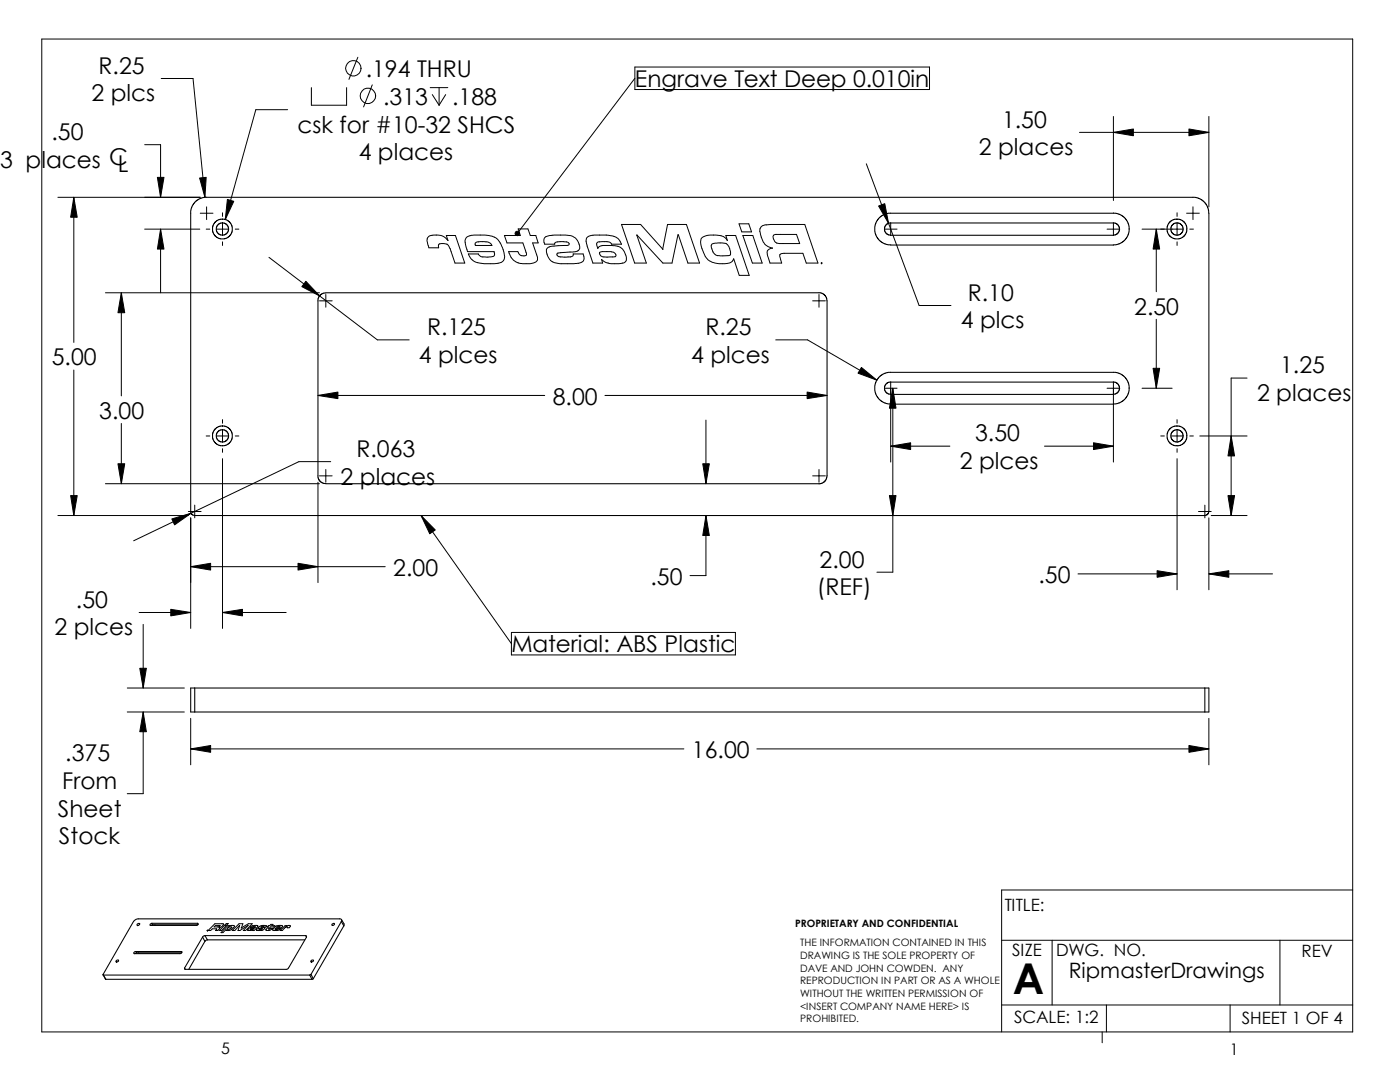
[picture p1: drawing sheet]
<svg xmlns="http://www.w3.org/2000/svg" width="279mm" height="216mm" viewBox="0 0 279 216" stroke-linecap="round" stroke-linejoin="round" font-family="sans-serif">
<g fill="none" stroke="#000" stroke-width=".2">
<path d="M8.3 7.8h261.7v198.1h-261.7zM32.2 15.7h6.3l2.4 23.7M62.1 17.5v3.5h7.1v-3.5M71.4 11.4l-1.8 4.4M74.3 16.9l-1.7 4.4M85.9 17.5h3.5M86.3 18.9l1.3 2.1M87.6 17.5v3.5M88.9 18.9l-1.3 2.1M126.7 13.4h58.8v4.5h-58.8zM126.7 15.6l-23.4 31M11.6 39.4h28.4"/>
<path d="M14.7 39.4l.7 3.9h-1.3zM14.7 39.4v28.9M28.9 28.9h3.1v10.5M31.4 35.4h1.3l-.7 4zM39.8 35.5l1.3-.1-.2 4zM45.4 39.8l1.3 .4-1.7 3.6zM57.4 21.9h-6.3l-6.1 21.9M172.9 32.7l10.5 28.3h6.4M215.4 26.4h25.9M222.2 26.4l4-.7v1.4zM222.2 23.2v16.8M237.3 25.7l4 .7-4 .7z"/>
<path d="M241.3 23.2v18.1M21 58.4h42.8M24.2 58.4l.7 4h-1.4zM24.2 58.4v20.6M28.9 45.7h11M32 45.7l.7 4h-1.3zM32 45.7v12.7M40 42.5h2.5M41.1 45.7h.8M41.2 41.3v2.5M43.1 45.7h2.6M44.4 42.5v.7"/>
<path d="M44.4 44.4v2.6M44.4 48.3v.7M46.9 45.7h.8M53.7 51.4l21.6 16.4h6.4M61 56.1l2.8 3-3.6-1.9zM65 58.8v2.5M85.4 47.4a3.1 3.1 0 0 1 3.5 .1l.5 .5-.3-1h1.8l1.9 5.5h-2l-1.1-3a1.4 1.4 0 0 0-2.2-.6v.5h-1.9l-.3-.8a1.29 1.29 0 0 1 .1-1.2zM93.1 47.3l1.3-.4a9.3 9.3 0 0 1 4.1 .3l.2 .1a4.8 4.8 0 0 1 2 4.1l-.3 .7-1 .4a11 11 0 0 1-3.9 0 2.55 2.55 0 0 1-2-1.8h2v.1a1.14 1.14 0 0 0 1.3 .5h.6a1.24 1.24 0 0 0 1.3-.4l-.1-.7h-5.3a3.7 3.7 0 0 1-.3-2.7zM94.9 48.5a4 4 0 0 1 3 .1l.3 .4h-3.3zM100.7 47h3.1l-.4-1.3h2l.4 1.3h1.1l.5 1.5h-1.1l.8 2.3a1.11 1.11 0 0 1 0 1.3 1.11 1.11 0 0 1-1.1 .5h-.2a4.7 4.7 0 0 1-2.6-.2 2.96 2.96 0 0 1-1.7-2.2h1.8a1.09 1.09 0 0 0 1.8 .6l-.7-2.3h-3.2zM102.9 46.3a.45 .45 0 0 1 .6-.1 .45 .45 0 0 1 .1 .7 .45 .45 0 0 1-.6 0l.3-.3-.3 .3-.2-.2zM108.7 47.4l.6-.3 .7-.1a10.7 10.7 0 0 1 4.3 .2 2.47 2.47 0 0 1 1.3 2.5 1.37 1.37 0 0 1-1.3 .6l-2.5 .1a.46 .46 0 0 0-.4 .1 .46 .46 0 0 0-.2 .5l.6 .3h2.1a.47 .47 0 0 0 .5-.6h2l.1 .4a1.06 1.06 0 0 1-1.2 1.4l-3.2 .1a2.53 2.53 0 0 1-3-3 2.2 2.2 0 0 1 1.9-.5l2.5-.2a.43 .43 0 0 0 0-.5 .43 .43 0 0 0-.5-.1h-1.7l-.5 .1-.1 .3h-2l-.2-.5z"/>
<path d="M117.1 47.5l.3-.3 .8-.3a12.2 12.2 0 0 1 4.3 .3 2.24 2.24 0 0 1 1.5 1.5h-2a.88 .88 0 0 0-.8-.5l-1.5 .1a.58 .58 0 0 0-.6 .3 .58 .58 0 0 0 .1 .7l.1 .3 .2-.4 .8-.2a8.1 8.1 0 0 1 3.3 .2 2.81 2.81 0 0 1 1.3 2.9l-.1 .1a1.52 1.52 0 0 1-1.3 .4 4.2 4.2 0 0 1-3.4-.8l.2 .7h-2l-1.2-3.6a1.56 1.56 0 0 1 0-1.4zM119.6 50.4l.5-.2h1.9a.75 .75 0 0 1 .9 .9l-.2 .1a5.9 5.9 0 0 1-2.7-.1zM124 44.8h3.8l4.5 4.9 .9-4.9h3.8l2.6 7.7h-2.3l-1.9-5.6-1.3 5.6h-1.8l-5.2-5.6 1.9 5.6h-2.3zM140 47.5a5 5 0 0 1 4.8 0l.4 .5-.3-1h1.9l2.7 7.9h-2l-1.1-3.3a1.62 1.62 0 0 1-1.8 1 3.7 3.7 0 0 1-3.8-1.4 5.3 5.3 0 0 1-.9-3.5zM142.1 48.7a4.5 4.5 0 0 1 3 0l.4 .6a2.1 2.1 0 0 1 .2 1.6l-2 .2a1.37 1.37 0 0 1-1.4-.9l-.4-1zM147.5 44.7h1.9l.6 1.6h-2zM148.3 47h1.9l1.9 5.5h-1.9zM151.9 45.2l.8-.3 1.1-.1h6.8l2.6 7.7h-2.3l-.7-2h-3.9l-.5 .2a.57 .57 0 0 0-.1 .9l.3 .9h-2.3l-.5-1.6a.94 .94 0 0 1 .9-1.4 2.75 2.75 0 0 1-2.3-2.5 1.62 1.62 0 0 1 .1-1.8zM154.4 46.9l.4-.1h4.2l.6 1.8h-4.1a1.24 1.24 0 0 1-1.1-1.7zM163.4 58.8v2.5M163.8 52.5h.3M164 52.4v.3"/>
<path d="M175.3 41.1l1.3-.5 .7 4zM176.5 45.7h2.5M177.8 44.4v2.6M220.9 45.7h2.6M222.2 44.4v2.6M227.9 45.7h8.3M230.8 45.7l.6 4h-1.3zM230.8 45.7v12.5M234.9 42.5v.7M234.9 44.4v2.6M234.9 48.3v.7M236.8 42.5h2.6"/>
<path d="M237.4 45.7h.8M238.1 41.3v2.5M14.7 73.8v29.1M63.5 78.9l3.9-.7v1.3zM63.5 78.9h45.2M63.8 60h2.5M120.7 78.9h44.4M154.8 67.8h6.4l13.8 8.1M161.1 78.2l4 .7-4 .6zM162.2 60h2.5M171.9 73.3l3.1 2.6-3.8-1.4zM176.5 77.5h2.5"/>
<path d="M177.8 76.2v16M178.2 77.5l.6 3.9h-1.3zM178.2 77.5v36.7h-3.2M220.9 77.5h2.6M222.2 76.2v16M227.9 77.5h6M230.1 73.5h1.3l-.6 4zM230.8 63.7v13.8M248.9 75.4h-3.2v27.5M14.1 98.9h1.3l-.7 4zM21 96.5h42.8M23.5 92.5h1.4l-.7 4z"/>
<path d="M24.2 84.5v12M41.1 87h.8M43.1 87h2.6M44.4 83.7v.8M44.4 85.7v2.6M44.4 89.5v.8M44.4 91.5v33.9M46.9 87h.8M63.5 96.2v20M63.8 95h2.5M65 93.7v2.5M66 92.1h-6.4l-32.9 15.8"/>
<path d="M140.3 92.5h1.3l-.7 4zM140.9 83.8v12.7M162.2 95h2.5M163.4 93.7v2.5M177.5 98.9h1.3l-.6 4zM177.8 89l3.9-.7v1.4zM177.8 89h11.8M208.4 89h13.8M218.2 88.3l4 .7-4 .7zM231.6 87h.8M233.6 87h2.6M234.9 83.7v.8"/>
<path d="M234.9 85.7v2.6M234.9 89.5v.8M234.9 91.5v26.2M237.4 87h.8M239.4 87h9.5M245.1 98.9h1.3l-.7 4zM245.7 87l.7 4h-1.3zM11.6 102.9h26M34.3 103.5l3.8-1.1-3.3 2.3zM37.6 102.1h2.5M38.1 113.1l3.9-.7v1.3zM38.1 103.3v22.1"/>
<path d="M38.1 113.1h38.8M38.9 100.8v2.5M59.5 112.4l4 .7-4 .6zM84 102.9l2.9 2.8-1.1 .8zM84 102.9l18.1 25.5M140.9 102.9l.7 3.9h-1.3zM140.9 102.9v12h-3.2M215.1 114.5h19.8M230.9 113.9l4 .6-4 .7zM239.2 102.1h2.5M240.5 100.8v2.5M241.3 114.5l3.9-.6v1.3z"/>
<path d="M241.3 103.3v14.4M241.3 114.5h12.7M241.7 102.9h7.2M25.4 137.3h11.4M27.8 122.2h10.3M27.9 133.3h1.3l-.6 4zM28.6 124.6v12.7M34.1 121.6l4 .6-4 .7zM44.4 122.2l4-.6v1.3zM44.4 122.2h12.7M102.1 126.2h44.7v4.5h-44.7zM25.4 142.1h11.4"/>
<path d="M28.6 142.1l.6 3.9h-1.3zM28.6 142.1v16.3h-3.2M38.1 149.4l3.9-.6v1.3zM38.1 143.3v9.3M38.1 149.4h98.4M151 149.4h90.3M237.3 148.8l4 .6-4 .7zM241.3 143.3v9.3M270 177.6h-70.1v28.3M41.4 185.5v.3M42.7 185l.3-.3h.9l-.3 .3zM43.7 185.1l.5-.2 .4-.5-1.7-.1-1.4 1.4"/>
<path d="M43.7 185.1l.2 .2-.4 .4h-.5l.3-.4h-.9l-.4 .4h-.7M43.7 185.1h.1M44.7 184.7h.5l-1 1h-.4zM44.9 184.6l.3-.3h.4l-.3 .3zM45.5 184.7h.3l-.1 .2 .5-.2a.42 .42 0 0 1 .6 .1l-.8 .8-.8 .1-.1-.2-.6 .6h-.4zM45.5 185.1l.2-.1h.6l-.5 .4h-.5zM46.4 185.7l1.3-1.4h.8l-.3 .9 1.4-.9h.7l-1.3 1.4h-.4l.9-1-1.6 1h-.4l.3-1-.9 1zM49.5 184.7h.1M49.5 185.4l.6-.4 .7 .1 .2-.1h-1l.2-.3h1.3l-.8 1h-.4l.2-.2-1 .2-.1-.2zM50 185.4h.1M50 185.3h.7l-.3 .2h-.4zM50.8 185.1h.1"/>
<path d="M51.6 185l.5-.3h1.1l-.2 .3h-.9l.8 .1-.4 .5-.3 .1-1.1-.1 .2-.3 .6 .2 .5-.2h-.8zM53.6 184.7h.2l.3-.3h.4l-.3 .3h.7l-.3 .3h-.6l-.4 .3h.8l-.4 .3h-1l.6-.6h-.3zM55.2 185l.2-.1 .5 .1zM55.9 185.7l1-1h.3l-.1 .2 .4-.2h.5l-.3 .4h-.4v-.1h-.3l-.7 .7zM56 185.3l-.6 .4-.9-.1a.74 .74 0 0 1 .5-.7l.6-.2h.7l.1 .2-.4 .4h-1l-.1 .1 1.1-.1M199.9 187.6h70.1M210 187.6v12.9M255.4 187.6v12.9M199.9 200.5h70.1M220 205.9v2.2M220.8 200.5v5.4M245.5 200.5v5.4"/>
<circle cx="70.5" cy="13.6" r="1.53"/>
<circle cx="73.4" cy="19.1" r="1.55"/>
</g>
<g fill="none" stroke="#000" stroke-width=".21">
<path d="M38.9 40.3l.8-.6 1-.3 198.2 .1 1.1 .5 .6 .6 .4 .8 .3 1.1-.1 59.8-.3 .4-.4 .2-201.9-.1-.5-.5v-60.3l.2-.8zM44.4 43.7l.7 .1 .8 .6 .4 .7 .1 1-.3 .7-.6 .6-.7 .3h-.8l-.7-.3-.6-.6-.3-.7v-.8l.3-.7 .6-.6 .5-.2 .6-.1M44.4 44.5l.7 .2 .3 .3 .2 .7-.2 .7-.3 .3-.7 .2-.7-.2-.5-.7v-.6l.1-.4 .6-.5h.5M65 58.4l99 .1 .8 .6 .3 .9v35l-.2 .5-.5 .7-.6 .3h-98.8l-.6-.1-.6-.4-.3-.7v-35.7l.5-.8 .6-.3h.4M176.7 45l.7-.5h45.1l.7 .5 .2 .7-.2 .7-.3 .3-.7 .2h-44.4l-.8-.2-.3-.3-.2-.4v-.6zM222.2 42.5l1.3 .3 1 .6 .6 1 .3 1.3-.3 1.3-.6 1-1 .6-1.3 .3h-44.4l-1.2-.2-.8-.5-.9-1-.3-1 .1-1.4 .5-1.1 1-.8 1-.4h45M234.9 43.7l.7 .1 .6 .4 .6 .8 .1 .7-.1 .7-.4 .6-.4 .4-.7 .3h-.8l-.7-.3-.6-.6-.3-.7 .1-1 .4-.7 .8-.6 .7-.1M175.5 75.2l.7-.6 1-.3h45.5l.8 .2 1 .7 .6 .9 .3 1.3-.3 1.4-.6 .9-1 .6-1.3 .3h-44.4l-.9-.1-.9-.4-.5-.4-.7-.9-.2-.9v-.9l.2-.9zM176.7 76.8l.7-.6h45.1l.7 .6 .2 .7-.2 .6-.3 .4-.7 .2h-44.4l-.8-.2-.3-.4-.2-.3v-.7zM44.4 85h.6l.5 .3 .6 .6 .3 .7-.1 .9-.4 .8-.8 .6-.7 .1-.7-.1-.6-.4-.4-.4-.3-.7 .1-1 .4-.8 .8-.5 .7-.1M44.4 85.8l.7 .1 .3 .4 .2 .7-.2 .7-.3 .3-.7 .2-.7-.2-.5-.7v-.6l.1-.4 .6-.5h.5M234.9 85l.7 .1 .6 .4 .6 .8 .1 .7-.1 .7-.4 .6-.8 .6-.7 .1-.7-.1-.6-.4-.4-.4-.3-.7 .1-1 .4-.8 .8-.5 .7-.1"/>
<path d="M38.1 137.3h203.2v4.8h-203.2zM38.9 137.3v4.8M240.5 137.3v4.8M20.6 194.5l.5 .9M20.7 194.6h41.1M20.7 194.6l.4 .8M21.1 195.4h41.2M23.2 191.7l.4-.1a.3 .3 0 0 1-.1 .3 .3 .3 0 0 1-.4 0zM27.1 189.9l-.4 .2 .1 .2h9.2l.3-.3-.1-.1M27.1 189.9h9.1M27.1 189.9l.2 .2M27.3 190.1l-.4 .2"/>
<path d="M27.3 190.1h8.9M27.4 184.4l.4-.1a.25 .25 0 0 1-.1 .3 .25 .25 0 0 1-.4-.2zM27.6 190.1l.1 .2M30.3 184.2l-.3 .2v.3h9.2l.3-.3-.1-.2M30.3 184.2h9.1M30.3 184.2l.2 .3M30.5 184.5l-.4 .2M30.5 184.5h9M30.9 184.5l.1 .2M36.2 189.9l.1 .2M36.8 193.2v.2h.2M36.8 193.2l.2 .2"/>
<path d="M39.4 184.2l.1 .2M40.4 187l-3.6 6.2M40.4 187l.5 .8M40.9 186.7l-.5 .3M40.9 186.7h20.1M40.9 186.7l.5 .8M40.9 187.8l-3.2 5.6M41.4 187.5l-.5 .3M41.4 187.5h19.4M61 186.7l.2 .1v.2M61 186.7l.2 .3M61.2 187l-3.6 6.2-.4 .2h-20.2"/>
<path d="M61.8 194.6l.5 .8M62 191.8l.5-.2a.26 .26 0 0 1-.1 .3 .26 .26 0 0 1-.4-.1zM62.1 194.4l-.3 .2M62.1 194.4l.4 .9M62.5 195.3l-.2 .1M66.3 184.4l.3-.2a.23 .23 0 0 1 0 .4 .23 .23 0 0 1-.3-.2zM68.1 183.9a.34 .34 0 0 0 0-.4 .34 .34 0 0 0-.3-.2h-40.3l-.9 .6-6.1 10.5 .2 .2M68.1 183.9l-6 10.5M68.1 183.9l.5 .8M68.2 183.5l.5 .9-.1 .3M68.6 184.7l-6.1 10.6"/>
<circle cx="234.9" cy="45.7" r="1.21"/>
<circle cx="234.9" cy="87" r="1.21"/>
</g>
<g fill="#000">
<path d="M14.7 39.4l.7 3.9h-1.3zM31.4 35.4h1.3l-.7 4zM39.8 35.5l1.3-.1-.2 4zM222.2 26.4l4-.7v1.4zM237.3 25.7l4 .7-4 .7zM24.2 58.4l.7 4h-1.4zM32 45.7l.7 4h-1.3zM45.4 39.8l1.3 .4-1.7 3.6zM61 56.1l2.8 3-3.6-1.9zM175.3 41.1l1.3-.5 .7 4zM230.8 45.7l.6 4h-1.3zM63.5 78.9l3.9-.7v1.3z"/>
<path d="M161.1 78.2l4 .7-4 .6zM171.9 73.3l3.1 2.6-3.8-1.4zM178.2 77.5l.6 3.9h-1.3zM230.1 73.5h1.3l-.6 4zM23.5 92.5h1.4l-.7 4zM140.3 92.5h1.3l-.7 4zM177.8 89l3.9-.7v1.4zM218.2 88.3l4 .7-4 .7zM245.7 87l.7 4h-1.3zM14.1 98.9h1.3l-.7 4zM38.1 113.1l3.9-.7v1.3zM34.3 103.5l3.8-1.1-3.3 2.3z"/>
<path d="M59.5 112.4l4 .7-4 .6zM84 102.9l2.9 2.8-1.1 .8zM140.9 102.9l.7 3.9h-1.3zM177.5 98.9h1.3l-.6 4zM230.9 113.9l4 .6-4 .7zM241.3 114.5l3.9-.6v1.3zM245.1 98.9h1.3l-.7 4zM27.9 133.3h1.3l-.6 4zM34.1 121.6l4 .6-4 .7zM44.4 122.2l4-.6v1.3zM28.6 142.1l.6 3.9h-1.3zM38.1 149.4l3.9-.6v1.3z"/>
<path d="M237.3 148.8l4 .6-4 .7z"/>
<path d="M102.9 46.3a.45 .45 0 0 1 .6-.1 .45 .45 0 0 1 .1 .7 .45 .45 0 0 1-.6 0l.3-.3-.3 .3-.2-.2z" fill-rule="evenodd"/>
</g>
<text font-size="8.5" x="202.1" y="198.2">A</text>
<g font-size="4.6">
<text x="19.7" y="14.7">R.25</text>
<text x="73" y="15.5">.194 THRU</text>
<text x="126.7" y="17.4">Engrave Text Deep 0.010in</text>
<text x="18.2" y="20.2">2 plcs</text>
<text x="76.5" y="21">.313</text>
<text x="90.3" y="21">.188</text>
<text x="10.3" y="27.9">.50</text>
<text x="59.4" y="26.5">csk for #10-32 SHCS</text>
<text x="200" y="25.5">1.50</text>
<text x="0" y="33.4">3 places CL</text>
<text x="71.6" y="32">4 places</text>
<text x="195.4" y="31">2 places</text>
<text x="191.8" y="65.5">4 plcs</text>
<text x="193.2" y="60">R.10</text>
<text x="226.4" y="62.8">2.50</text>
<text x="85.3" y="66.9">R.125</text>
<text x="140.8" y="66.9">R.25</text>
<text x="10.3" y="72.9">5.00</text>
<text x="83.6" y="72.4">4 plces</text>
<text x="137.9" y="72.4">4 plces</text>
<text x="255.5" y="74.5">1.25</text>
<text x="19.8" y="83.6">3.00</text>
<text x="110.3" y="80.7">8.00</text>
<text x="250.9" y="80">2 places</text>
<text x="194.6" y="88.1">3.50</text>
<text x="71.2" y="91.2">R.063</text>
<text x="191.6" y="93.6">2 plces</text>
<text x="68" y="96.7">2 places</text>
<text x="163.6" y="113.2">2.00</text>
<text x="78.5" y="114.9">2.00</text>
<text x="129.8" y="116.7">.50</text>
<text x="163" y="118.7">(REF)</text>
<text x="207.3" y="116.3">.50</text>
<text x="15.2" y="121.3">.50</text>
<text x="10.9" y="126.8">2 plces</text>
<text x="102.1" y="130.2">Material: ABS Plastic</text>
<text x="13" y="151.9">.375</text>
<text x="138.1" y="151.3">16.00</text>
<text x="12.4" y="157.4">From</text>
<text x="11.6" y="162.9">Sheet</text>
<text x="11.8" y="168.4">Stock</text>
</g>
<text font-size="4.2" x="213.3" y="195.1">RipmasterDrawings</text>
<g font-size="3.4">
<text x="200.5" y="181.8">TITLE:</text>
<text x="202" y="190.8">SIZE</text>
<text x="210.8" y="190.8">DWG. NO.</text>
<text x="259.8" y="190.9">REV</text>
<text x="202.4" y="204.1">SCALE: 1:2</text>
<text x="247.8" y="204.4">SHEET 1 OF 4</text>
</g>
<g font-size="3.2">
<text x="44.2" y="210.4">5</text>
<text x="245.4" y="210.6">1</text>
</g>
<g font-size="2">
<text x="158.7" y="184.9">PROPRIETARY AND CONFIDENTIAL</text>
<text x="159.7" y="188.8">THE INFORMATION CONTAINED IN THIS</text>
<text x="159.7" y="191.4">DRAWING IS THE SOLE PROPERTY OF</text>
<text x="159.7" y="193.9">DAVE AND JOHN COWDEN. ANY</text>
<text x="159.7" y="196.4">REPRODUCTION IN PART OR AS A WHOLE</text>
<text x="159.7" y="199">WITHOUT THE WRITTEN PERMISSION OF</text>
<text x="159.7" y="201.5">&lt;INSERT COMPANY NAME HERE&gt; IS</text>
<text x="159.7" y="204">PROHIBITED.</text>
</g>
</svg>
